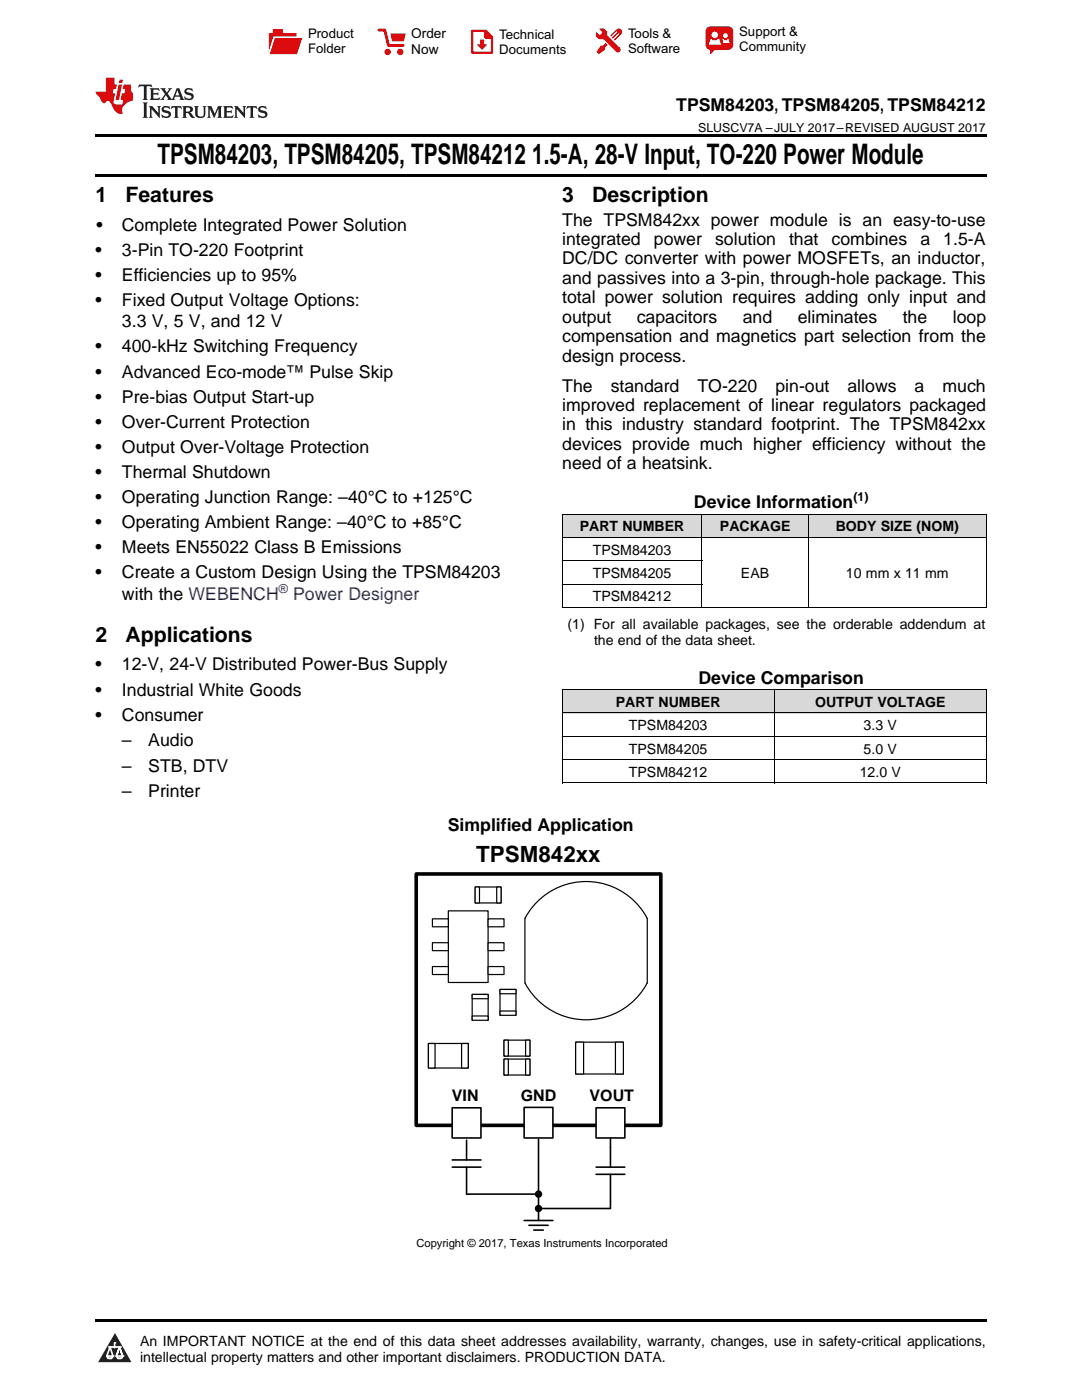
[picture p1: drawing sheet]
<svg xmlns="http://www.w3.org/2000/svg" width="216mm" height="279mm" viewBox="0 0 216 279" stroke-linecap="round" stroke-linejoin="round" font-family="sans-serif">
<g fill="#d8d8d8">
<path d="M112.2 137.7h42.3v4.6h-42.3z"/>
<path d="M154.5 137.7h42.3v4.6h-42.3z"/>
<path d="M112.2 102.7h27.9v4.6h-27.9z"/>
<path d="M140.1 102.7h21.2v4.6h-21.2z"/>
<path d="M161.3 102.7h35.5v4.6h-35.5z"/>
</g>
<path d="M22.9 266l3.3 5.9h-6.6z" fill="#231f20"/>
<path d="M21.3 270.6h1.2l-.3 .5h-.3a.53 .53 0 0 1-.6-.5z" fill-rule="evenodd" fill="#fff"/>
<path d="M21.3 270.6h1.2l-.3 .5h-.3a.53 .53 0 0 1-.6-.5z" fill="none" stroke="#231f20" stroke-width=".33"/>
<path d="M21.3 270.6l1.2 .1-.3 .4h-.5z" fill="none" stroke="#fff" stroke-width=".33"/>
<path d="M22.9 268.9h.1" fill="none" stroke="#fff" stroke-width=".33"/>
<path d="M22.9 268v.9z" fill="#fff"/>
<path d="M22.9 268v.9z" fill="none" stroke="#fff" stroke-width=".33"/>
<circle cx="22.9" cy="268" r=".16" fill="#fff"/>
<path d="M21.8 268.8h.1" fill="none" stroke="#fff" stroke-width=".33"/>
<path d="M21.8 268.8h2.2z" fill="#fff"/>
<path d="M21.8 268.8h2.2z" fill="none" stroke="#fff" stroke-width=".33"/>
<circle cx="24" cy="268.8" r=".16" fill="#fff"/>
<path d="M23.2 270.6h.1" fill="none" stroke="#fff" stroke-width=".33"/>
<path d="M23.8 268.8l-.6 1.8z" fill="#fff"/>
<path d="M23.8 268.8l-.6 1.8z" fill="none" stroke="#fff" stroke-width=".33"/>
<path d="M23.8 268.8l.7 1.8z" fill="#fff"/>
<path d="M23.8 268.8l.7 1.8z" fill="none" stroke="#fff" stroke-width=".33"/>
<path d="M24.4 270.6h.1" fill="none" stroke="#fff" stroke-width=".33"/>
<circle cx="21.3" cy="270.6" r=".16" fill="#fff"/>
<path d="M22 268.8l-.7 1.8z" fill="#fff"/>
<path d="M22 268.8l-.7 1.8z" fill="none" stroke="#fff" stroke-width=".33"/>
<path d="M22 268.8l.5 1.8z" fill="#fff"/>
<path d="M22 268.8l.5 1.8z" fill="none" stroke="#fff" stroke-width=".33"/>
<circle cx="22.5" cy="270.6" r=".16" fill="#fff"/>
<path d="M23.3 270.6h1.2a.63 .63 0 0 1-.6 .5 .63 .63 0 0 1-.6-.5z" fill-rule="evenodd" fill="#fff"/>
<path d="M23.3 270.6h1.2a.63 .63 0 0 1-.6 .5 .63 .63 0 0 1-.6-.5z" fill="none" stroke="#231f20" stroke-width=".33"/>
<path d="M23.3 270.6h1.2l-.4 .5h-.5z" fill="none" stroke="#fff" stroke-width=".33"/>
<path d="M23.2 270.6h.1" fill="none" stroke="#fff" stroke-width=".33"/>
<circle cx="24.5" cy="270.6" r=".16" fill="#fff"/>
<path d="M19 263.2h177.8v.5h-177.8z" fill="#000"/>
<circle cx="116.9" cy="189.7" r="13.8" fill="#fff"/>
<circle cx="116.9" cy="189.7" r="13.8" fill="none" stroke="#000" stroke-width=".24"/>
<path d="M89.5 181.8h7.9v14.3h-7.9z" fill-rule="evenodd" fill="#fff"/>
<path d="M89.5 181.8h7.9v14.3h-7.9z" fill="none" stroke="#000" stroke-width=".24"/>
<path d="M97.4 183.4h3.2v1.6h-3.2z" fill-rule="evenodd" fill="#fff"/>
<path d="M97.4 183.4h3.2v1.6h-3.2z" fill="none" stroke="#000" stroke-width=".24"/>
<path d="M97.4 188.1h3.2v1.6h-3.2z" fill-rule="evenodd" fill="#fff"/>
<path d="M97.4 188.1h3.2v1.6h-3.2z" fill="none" stroke="#000" stroke-width=".24"/>
<path d="M97.4 192.9h3.2v1.6h-3.2z" fill-rule="evenodd" fill="#fff"/>
<path d="M97.4 192.9h3.2v1.6h-3.2z" fill="none" stroke="#000" stroke-width=".24"/>
<path d="M86.3 183.4h3.2v1.6h-3.2z" fill-rule="evenodd" fill="#fff"/>
<path d="M86.3 183.4h3.2v1.6h-3.2z" fill="none" stroke="#000" stroke-width=".24"/>
<path d="M86.3 188.1h3.2v1.6h-3.2z" fill-rule="evenodd" fill="#fff"/>
<path d="M86.3 188.1h3.2v1.6h-3.2z" fill="none" stroke="#000" stroke-width=".24"/>
<path d="M86.3 192.9h3.2v1.6h-3.2z" fill-rule="evenodd" fill="#fff"/>
<path d="M86.3 192.9h3.2v1.6h-3.2z" fill="none" stroke="#000" stroke-width=".24"/>
<path d="M99.8 197.5h3.2v5.1h-3.2z" fill-rule="evenodd" fill="#fff"/>
<path d="M99.8 197.5h3.2v5.1h-3.2z" fill="none" stroke="#000" stroke-width=".24"/>
<path d="M99.8 197.5h3.2v.8h-3.2z" fill-rule="evenodd" fill="#fff"/>
<path d="M99.8 197.5h3.2v.8h-3.2z" fill="none" stroke="#000" stroke-width=".24"/>
<path d="M99.8 201.8h3.2v.8h-3.2z" fill-rule="evenodd" fill="#fff"/>
<path d="M99.8 201.8h3.2v.8h-3.2z" fill="none" stroke="#000" stroke-width=".24"/>
<path d="M94.2 198.5h3.2v5.1h-3.2z" fill-rule="evenodd" fill="#fff"/>
<path d="M94.2 198.5h3.2v5.1h-3.2z" fill="none" stroke="#000" stroke-width=".24"/>
<path d="M94.2 198.5h3.2v.8h-3.2z" fill-rule="evenodd" fill="#fff"/>
<path d="M94.2 198.5h3.2v.8h-3.2z" fill="none" stroke="#000" stroke-width=".24"/>
<path d="M94.2 202.8h3.2v.8h-3.2z" fill-rule="evenodd" fill="#fff"/>
<path d="M94.2 202.8h3.2v.8h-3.2z" fill="none" stroke="#000" stroke-width=".24"/>
<path d="M94.8 177h5.2v3.2h-5.2z" fill-rule="evenodd" fill="#fff"/>
<path d="M94.8 177h5.2v3.2h-5.2z" fill="none" stroke="#000" stroke-width=".24"/>
<path d="M94.8 177h.9v3.2h-.9z" fill-rule="evenodd" fill="#fff"/>
<path d="M94.8 177h.9v3.2h-.9z" fill="none" stroke="#000" stroke-width=".24"/>
<path d="M99.1 177h.9v3.2h-.9z" fill-rule="evenodd" fill="#fff"/>
<path d="M99.1 177h.9v3.2h-.9z" fill="none" stroke="#000" stroke-width=".24"/>
<g fill="#fff">
<path d="M129.2 182.6h1.9v14.7h-1.9z" fill-rule="evenodd"/>
<path d="M102 182.6h2.7v14.3h-2.7z" fill-rule="evenodd"/>
</g>
<path d="M104.7 183.2v13.1M129.2 183.2v13.1" fill="none" stroke="#000" stroke-width=".24"/>
<path d="M83 174.4h48.9v50.2h-48.9z" fill="none" stroke="#000" stroke-width=".72"/>
<path d="M104.6 221h5.7v6.1h-5.7z" fill-rule="evenodd" fill="#fff"/>
<path d="M104.6 221h5.7v6.1h-5.7zM107.5 227.4v16.2M104.6 243.6h5.7M105.5 244.5h3.9M106.5 245.5h1.9" fill="none" stroke="#000" stroke-width=".32"/>
<path d="M90.2 221.1h5.8v6h-5.8z" fill-rule="evenodd" fill="#fff"/>
<path d="M90.2 221.1h5.8v6h-5.8z" fill="none" stroke="#000" stroke-width=".32"/>
<path d="M118.9 221.1h5.8v6h-5.8z" fill-rule="evenodd" fill="#fff"/>
<g fill="none" stroke="#000" stroke-width=".32">
<path d="M90.2 232.9h5.8M90.2 231.5h5.8M93.1 227.5v4M93.1 232.9v5.4h14.4M118.9 221.1h5.8v6h-5.8zM118.9 234.4h5.8M118.9 232.9h5.8M121.8 234.4v6.8h-14.3M121.8 227.1v5.8"/>
<circle cx="107.5" cy="238.3" r=".57"/>
<circle cx="107.5" cy="241.2" r=".57"/>
</g>
<g fill="#000">
<circle cx="107.5" cy="238.3" r=".57"/>
<circle cx="107.5" cy="241.2" r=".57"/>
</g>
<path d="M114.9 208h9.5v6.3h-9.5z" fill-rule="evenodd" fill="#fff"/>
<path d="M114.9 208h9.5v6.3h-9.5z" fill="none" stroke="#000" stroke-width=".24"/>
<path d="M122.8 208h1.6v6.3h-1.6z" fill-rule="evenodd" fill="#fff"/>
<path d="M122.8 208h1.6v6.3h-1.6z" fill="none" stroke="#000" stroke-width=".24"/>
<path d="M114.9 208h1.6v6.3h-1.6z" fill-rule="evenodd" fill="#fff"/>
<path d="M114.9 208h1.6v6.3h-1.6z" fill="none" stroke="#000" stroke-width=".24"/>
<path d="M85.5 208.2h7.9v4.9h-7.9z" fill-rule="evenodd" fill="#fff"/>
<path d="M85.5 208.2h7.9v4.9h-7.9z" fill="none" stroke="#000" stroke-width=".24"/>
<path d="M92.1 208.2h1.3v4.9h-1.3z" fill-rule="evenodd" fill="#fff"/>
<path d="M92.1 208.2h1.3v4.9h-1.3z" fill="none" stroke="#000" stroke-width=".24"/>
<path d="M85.5 208.2h1.3v4.9h-1.3z" fill-rule="evenodd" fill="#fff"/>
<path d="M85.5 208.2h1.3v4.9h-1.3z" fill="none" stroke="#000" stroke-width=".24"/>
<path d="M100.6 207.6h5.1v3.2h-5.1z" fill-rule="evenodd" fill="#fff"/>
<path d="M100.6 207.6h5.1v3.2h-5.1z" fill="none" stroke="#000" stroke-width=".24"/>
<path d="M104.9 207.6h.8v3.2h-.8z" fill-rule="evenodd" fill="#fff"/>
<path d="M104.9 207.6h.8v3.2h-.8z" fill="none" stroke="#000" stroke-width=".24"/>
<path d="M100.6 207.6h.8v3.2h-.8z" fill-rule="evenodd" fill="#fff"/>
<path d="M100.6 207.6h.8v3.2h-.8z" fill="none" stroke="#000" stroke-width=".24"/>
<path d="M100.6 211.4h5.1v3.1h-5.1z" fill-rule="evenodd" fill="#fff"/>
<path d="M100.6 211.4h5.1v3.1h-5.1z" fill="none" stroke="#000" stroke-width=".24"/>
<path d="M104.9 211.4h.8v3.1h-.8z" fill-rule="evenodd" fill="#fff"/>
<path d="M104.9 211.4h.8v3.1h-.8z" fill="none" stroke="#000" stroke-width=".24"/>
<path d="M100.6 211.4h.8v3.1h-.8z" fill-rule="evenodd" fill="#fff"/>
<path d="M100.6 211.4h.8v3.1h-.8z" fill="none" stroke="#000" stroke-width=".24"/>
<g fill="none" stroke="#000" stroke-width=".2">
<path d="M112.2 116.6h27.9M112.2 111.9h27.9M112.2 107.3h84.6M112.2 102.6h84.6M112.2 102.6v18.7M140.1 102.6v18.7M161.2 102.6v18.7M196.8 102.6v18.7M112.2 137.6h84.6M112.2 121.2h84.6M112.2 137.7v18.6M154.5 137.7v18.6"/>
<path d="M196.8 137.7v18.6M112.2 156.3h84.6M112.2 151.6h84.6M112.2 146.9h84.6M112.2 142.3h84.6"/>
</g>
<path d="M19 34.8h177.8v.5h-177.8zM19 26.8h177.8v.6h-177.8zM112.2 121.2l.1 .1zM161.2 121.2l.1 .1zM196.7 121.2l.1 .1z" fill="#000"/>
<path d="M27.7 16.9l-.1 .6 .6-.3h.5v.2v2.2l-.2 .4h1l-.2-.4v-2.2v-.2h.5l.6 .3-.2-.6zM29.9 17.6l.2 .4v1.6l-.2 .4h1.9l.1-.6a1.09 1.09 0 0 1-1.3 .1v-.6h.6l.4 .2v-.7l-.2 .2h-.8v-.6l.2-.1a1.01 1.01 0 0 1 1 .3l-.1-.6zM32 17.6l.9 1.2-1 1.2h.9l-.2-.3 .5-.7 .5 .7-.3 .3h1.7l-.2-.3 .1-.4h1l.1 .4-.2 .3h1l-.3-.4-.7-2h-.5l-1 2.2-.8-1.1 .9-1.1h-.9l.2 .2-.4 .7-.4-.7 .2-.2zM35.4 18l.4 1h-.8zM37 17.7a.66 .66 0 0 0-.2 .8 .66 .66 0 0 0 .6 .4l.7 .2 .1 .2a.8 .8 0 0 1-.7 .4 .8 .8 0 0 1-.7-.5l.1 .8 .2-.2a.94 .94 0 0 0 1.1 .1 .94 .94 0 0 0 .4-.9 1.48 1.48 0 0 0-1.3-.6v-.4a1.1 1.1 0 0 1 1.2 .2l-.2-.6-.2 .1-.5-.1zM28.5 20.4l.2 .4v2.3l-.2 .4h1l-.2-.4v-2.3l.2-.4zM29.7 21.2l.2 .4v1.5l-.2 .4h.8l-.3-.4 .1-1.3 1.6 1.8v-2l.2-.4h-.7l.2 .2v1.1l-1.2-1.3zM32.5 21.3a.66 .66 0 0 0-.2 .8 .66 .66 0 0 0 .6 .4l.6 .2 .2 .2a.8 .8 0 0 1-.8 .4 .8 .8 0 0 1-.7-.5l.2 .7 .2-.1a.94 .94 0 0 0 1 .1 .94 .94 0 0 0 .5-1 1.47 1.47 0 0 0-1.3-.6l-.1-.3a1.1 1.1 0 0 1 1.3 .2l-.2-.6-.2 .1-.5-.2zM34.3 21.2l-.2 .6a.64 .64 0 0 1 .8-.3v1.6l-.2 .4h1l-.3-.4 .1-1.6a.66 .66 0 0 1 .8 .3l-.2-.6zM36.3 21.2l.3 .4v1.5l-.3 .4h1l-.2-.2v-.7h.5l.1 .1a.8 .8 0 0 0 1.2 .7l-1-1a.62 .62 0 0 0 .6-.5 .62 .62 0 0 0-.6-.7zM37.1 21.5h.1a.48 .48 0 0 1 .6 0 .48 .48 0 0 1 .1 .6l-.2 .1-.6 .1zM38.7 21.2l.2 .2a2.29 2.29 0 0 0 .4 2 1.05 1.05 0 0 0 1.7-.7v-1.3l.2-.2h-.8l.2 .4v1.1a.61 .61 0 0 1-.6 .6 .61 .61 0 0 1-.6-.6v-1.1l.3-.4zM41.3 21.2l.3 .4v1.5l-.3 .4h.8l-.2-.4v-1.4l.8 1.9 .9-1.9v1.4l-.2 .4h.9l-.2-.4v-1.5l.2-.4h-.8l-.7 1.5-.6-1.5zM44.5 21.2l.2 .4v1.5l-.2 .4h1.9l.2-.6a1.1 1.1 0 0 1-1.4 .2v-.7h.6l.4 .2v-.6l-.2 .1-.8 .1v-.6l.2-.1a1.02 1.02 0 0 1 1.1 .2l-.2-.5zM46.7 21.2l.2 .4v1.5l-.2 .4h.8l-.3-.4 .1-1.3 1.6 1.8v-2l.2-.4h-.7l.2 .2v1.1l-1.2-1.3zM49.3 21.2l-.1 .6a.64 .64 0 0 1 .8-.3v1.6l-.3 .4h1l-.2-.4v-1.6a.66 .66 0 0 1 .8 .3l-.1-.6zM51.7 21.3a.66 .66 0 0 0-.2 .7 .66 .66 0 0 0 .7 .5l.6 .2 .1 .2a.8 .8 0 0 1-.7 .4 .8 .8 0 0 1-.7-.5l.1 .7 .2-.1a.94 .94 0 0 0 1.1 .1 .94 .94 0 0 0 .4-1 1.48 1.48 0 0 0-1.2-.6l-.1-.3a1.1 1.1 0 0 1 1.2 .2l-.2-.6-.1 .1-.6-.2z" fill="#231f20"/>
<path d="M21.1 15.5v2.8h-2v.4l.9 .9a.96 .96 0 0 0 1 1 .59 .59 0 0 1 .5-.4 .59 .59 0 0 1 .5 .3l.4 .8a1.61 1.61 0 0 0 2.1 1.3 1.63 1.63 0 0 1 1.1-2.2l.9-.3v-1.5a1.6 1.6 0 0 1-.4-1.7h-1.4l-.2 .9h.5l-.2 .8h-.5l-.2 1v.3h.5l-.2 .9h-.7a.74 .74 0 0 1-1-.6l.3-1.6h-.5l.2-.8h.5l.1-.9h-.4v-1.4zM23.7 16.9l-.7 3h.8l.6-3zM23.8 15.9l-.1 .7h.7l.2-.7z" fill="#ee1d23"/>
<g fill="#d60000">
<path d="M54.4 5.8h2v.8h2.8v4.2h-5.5v-4.2h.7z" fill-rule="evenodd"/>
<path d="M54.7 7.5h5.6l-1 3.3h-5.6z" fill-rule="evenodd"/>
</g>
<path d="M54.6 7.4h5.8l-.1 .1h-5.5l-1.1 3.3z" fill-rule="evenodd" fill="#fff"/>
<path d="M54.6 7.4h5.8l-.1 .1h-5.5l-1.1 3.3z" fill="none" stroke="#fff" stroke-width=".2"/>
<path d="M75.6 6h1.2l.7 3.1h3" fill="none" stroke="#d60000" stroke-width=".56"/>
<g fill="#d60000">
<path d="M77.9 6.7h3.1l-.4 1.5h-2.3z" fill-rule="evenodd"/>
<circle cx="77.3" cy="10.4" r=".64"/>
<circle cx="79.9" cy="10.4" r=".64"/>
</g>
<path d="M94.2 6.2h2.7l1.3 1.2v3.1h-4z" fill="none" stroke="#d60000" stroke-width=".44"/>
<g fill="#d60000">
<path d="M95.8 7.9h.8v1h.6l-1 1.1-1-1v-.1h.6z" fill-rule="evenodd"/>
<path d="M96.6 6.2h.3l1.3 1.2v.4h-1.3l-.3-.4z" fill-rule="evenodd"/>
<path d="M119.6 5.7h.9l.6 .6 .1 .7 2.5 2.5-.8 .8-2.3-2.3-1.1-.2-.6-.6v-.8l.7 .6 .5-.4v-.2l-.4-.5z" fill-rule="evenodd"/>
<path d="M119.9 9.1h.4l.5-.5 .4 .4-.5 .5v.4l-1.2 .9-.5-.5z" fill-rule="evenodd"/>
<path d="M123 5.9a.67 .67 0 0 1 .9 0 .67 .67 0 0 1 0 .9z" fill-rule="evenodd"/>
<path d="M123 5.9l.9 .9-1.2 1.2h-.2l.1-.2 .9-.9 .1-.2h-.3l-.9 1h-.2v-.2l.9-1 .1-.2h-.3l-.9 1h-.2v-.2z" fill-rule="evenodd"/>
<circle cx="123.3" cy="9.9" r=".54"/>
</g>
<path d="M121.1 6.3l-.1 .7" fill="none" stroke="#d60000" stroke-width=".2"/>
<g fill="#d60000">
<path d="M141.1 5.5l.6-.2h3.6a.95 .95 0 0 1 1 .9v2.8a.95 .95 0 0 1-1 .9h-3.6a.95 .95 0 0 1-.9-.9v-2.8z" fill-rule="evenodd"/>
<path d="M141.7 9.9h.9l-.7 .9h-.2z" fill-rule="evenodd"/>
</g>
<g fill="#fff">
<path d="M144.3 8.6h1.3z"/>
<path d="M141.8 7.8h.3l.1 .2h.8l.2-.2h.3l.4 1.1h-2.5z" fill-rule="evenodd"/>
<path d="M144.2 7.8h.2l.2 .2h.4l.2-.2h.2l.2 .8h-1.3z" fill-rule="evenodd"/>
<circle cx="142.6" cy="6.9" r=".65"/>
<circle cx="144.8" cy="7.1" r=".48"/>
</g>
<g font-size="5.6">
<text x="31.4" y="32.8">TPSM84203, TPSM84205, TPSM84212</text>
<text x="106.2" y="32.8">1.5-A, 28-V Input, TO-220 Power Module</text>
</g>
<text font-size="4.5" x="95" y="172.1">TPSM842xx</text>
<g font-size="4.2">
<text x="19" y="40.4">1</text>
<text x="25" y="40.4">Features</text>
<text x="112.2" y="40.4">3</text>
<text x="118.2" y="40.4">Description</text>
<text x="19" y="128.1">2</text>
<text x="25" y="128.1">Applications</text>
</g>
<g font-size="3.5">
<text x="134.9" y="22.2">TPSM84203, TPSM84205, TPSM84212</text>
<text x="19.2" y="46.1">•</text>
<text x="24.3" y="46.1">Complete Integrated Power Solution</text>
<text x="112.2" y="45">The TPSM842xx power module is an easy-to-use</text>
<text x="19" y="51.1">•</text>
<text x="24.3" y="51.1">3-Pin TO-220 Footprint</text>
<text x="112.2" y="48.9">integrated</text>
<text x="112.2" y="52.8">DC/DC converter with power MOSFETs, an inductor,</text>
<text x="130.5" y="48.9">power</text>
<text x="142.7" y="48.9">solution</text>
<text x="157.5" y="48.9">that</text>
<text x="165.9" y="48.9">combines</text>
<text x="183.6" y="48.9">a</text>
<text x="188.2" y="48.9">1.5-A</text>
<text x="19" y="56.1">•</text>
<text x="24.3" y="56.1">Efficiencies up to 95%</text>
<text x="112.2" y="56.7">and passives into a 3-pin, through-hole package. This</text>
<text x="19" y="61.1">•</text>
<text x="24.3" y="61.1">Fixed Output Voltage Options:</text>
<text x="24.3" y="65.3">3.3 V, 5 V, and 12 V</text>
<text x="112.2" y="60.5">total power solution requires adding only input and</text>
<text x="112.2" y="64.4">output</text>
<text x="127.1" y="64.4">capacitors</text>
<text x="148.2" y="64.4">and</text>
<text x="159.2" y="64.4">eliminates</text>
<text x="180.1" y="64.4">the</text>
<text x="190.1" y="64.4">loop</text>
<text x="19" y="70.3">•</text>
<text x="24.3" y="70.3">400-kHz Switching Frequency</text>
<text x="112.2" y="68.3">compensation and magnetics part selection from the</text>
<text x="19" y="75.4">•</text>
<text x="24.3" y="75.4">Advanced Eco-mode™ Pulse Skip</text>
<text x="112.2" y="72.2">design process.</text>
<text x="19" y="80.4">•</text>
<text x="24.3" y="80.4">Pre-bias Output Start-up</text>
<text x="112.2" y="78.1">The</text>
<text x="112.2" y="82">improved replacement of linear regulators packaged</text>
<text x="121.9" y="78.1">standard</text>
<text x="139.2" y="78.1">TO-220</text>
<text x="154.7" y="78.1">pin-out</text>
<text x="169.1" y="78.1">allows</text>
<text x="182.5" y="78.1">a</text>
<text x="188.1" y="78.1">much</text>
<text x="19" y="85.4">•</text>
<text x="24.3" y="85.4">Over-Current Protection</text>
<text x="112.2" y="85.9">in this industry standard footprint. The TPSM842xx</text>
<text x="112.2" y="89.8">devices provide much higher efficiency without the</text>
<text x="19" y="90.4">•</text>
<text x="19" y="95.4">•</text>
<text x="24.3" y="90.4">Output Over-Voltage Protection</text>
<text x="24.3" y="95.4">Thermal Shutdown</text>
<text x="112.2" y="93.7">need of a heatsink.</text>
<text x="19" y="100.4">•</text>
<text x="24.3" y="100.4">Operating Junction Range: –40°C to +125°C</text>
<text x="138.5" y="101.4">Device Information</text>
<text x="19" y="105.4">•</text>
<text x="24.3" y="105.4">Operating Ambient Range: –40°C to +85°C</text>
<text x="19" y="110.4">•</text>
<text x="24.3" y="110.4">Meets EN55022 Class B Emissions</text>
<text x="19" y="115.4">•</text>
<text x="24.3" y="115.4">Create a Custom Design Using the TPSM84203</text>
<text x="24.3" y="119.7">with the WEBENCH</text>
<text x="19" y="133.8">•</text>
<text x="24.3" y="133.8">12-V, 24-V Distributed Power-Bus Supply</text>
<text x="139.4" y="136.4">Device Comparison</text>
<text x="19" y="138.8">•</text>
<text x="19" y="143.8">•</text>
<text x="24.3" y="138.8">Industrial White Goods</text>
<text x="24.3" y="143.8">Consumer</text>
<text x="24.3" y="148.9">–</text>
<text x="29.6" y="148.9">Audio</text>
<text x="24.3" y="154">–</text>
<text x="29.6" y="154">STB, DTV</text>
<text x="24.3" y="159.1">–</text>
<text x="29.6" y="159.1">Printer</text>
<text x="89.4" y="165.8">Simplified Application</text>
</g>
<text font-size="3.5" fill="#0000c8" x="58.5" y="119.7">Power Designer</text>
<g font-size="3.2">
<text x="90.2" y="219.8">VIN</text>
<text x="103.9" y="219.8">GND</text>
<text x="117.7" y="219.8">VOUT</text>
</g>
<g font-size="2.8">
<text x="115.7" y="106">PART NUMBER</text>
<text x="143.7" y="106">PACKAGE</text>
<text x="166.8" y="106">BODY SIZE (NOM)</text>
<text x="118.3" y="110.7">TPSM84203</text>
<text x="118.3" y="115.4">TPSM84205</text>
<text x="147.8" y="115.4">EAB</text>
<text x="168.8" y="115.4">10 mm x 11 mm</text>
<text x="113.2" y="125.5">(1) For all available packages, see the orderable addendum at</text>
<text x="118.3" y="120">TPSM84212</text>
<text x="118.5" y="128.7">the end of the data sheet.</text>
<text x="122.9" y="141.1">PART NUMBER</text>
<text x="162.6" y="141.1">OUTPUT VOLTAGE</text>
<text x="125.5" y="145.7">TPSM84203</text>
<text x="172.3" y="145.7">3.3 V</text>
<text x="125.5" y="150.4">TPSM84205</text>
<text x="125.5" y="155">TPSM84212</text>
<text x="171.6" y="155">12.0 V</text>
<text x="172.3" y="150.4">5.0 V</text>
<text x="27.9" y="268.6">An IMPORTANT NOTICE at the end of this data sheet addresses availability, warranty, changes, use in safety-critical applications,</text>
<text x="27.9" y="271.8">intellectual property matters and other important disclaimers. PRODUCTION DATA.</text>
</g>
<g font-size="2.7">
<text x="82.1" y="7.7">Order</text>
<text x="82.1" y="10.7">Now</text>
</g>
<g font-size="2.6">
<text x="61.5" y="7.6">Product</text>
<text x="61.5" y="10.6">Folder</text>
<text x="99.6" y="7.8">Technical</text>
<text x="99.6" y="10.8">Documents</text>
<text x="125.3" y="7.6">Tools &amp;</text>
<text x="125.3" y="10.6">Software</text>
<text x="147.5" y="7.2">Support &amp;</text>
<text x="147.5" y="10.2">Community</text>
</g>
<g font-size="2.5">
<text x="139.3" y="26.3">SLUSCV7A –JULY 2017–REVISED AUGUST 2017</text>
<text x="170.3" y="100">(1)</text>
</g>
<text font-size="2.5" fill="#0000c8" x="55.6" y="118.3">®</text>
<text font-size="2.2" x="83.1" y="248.9">Copyright © 2017, Texas Instruments Incorporated</text>
</svg>
